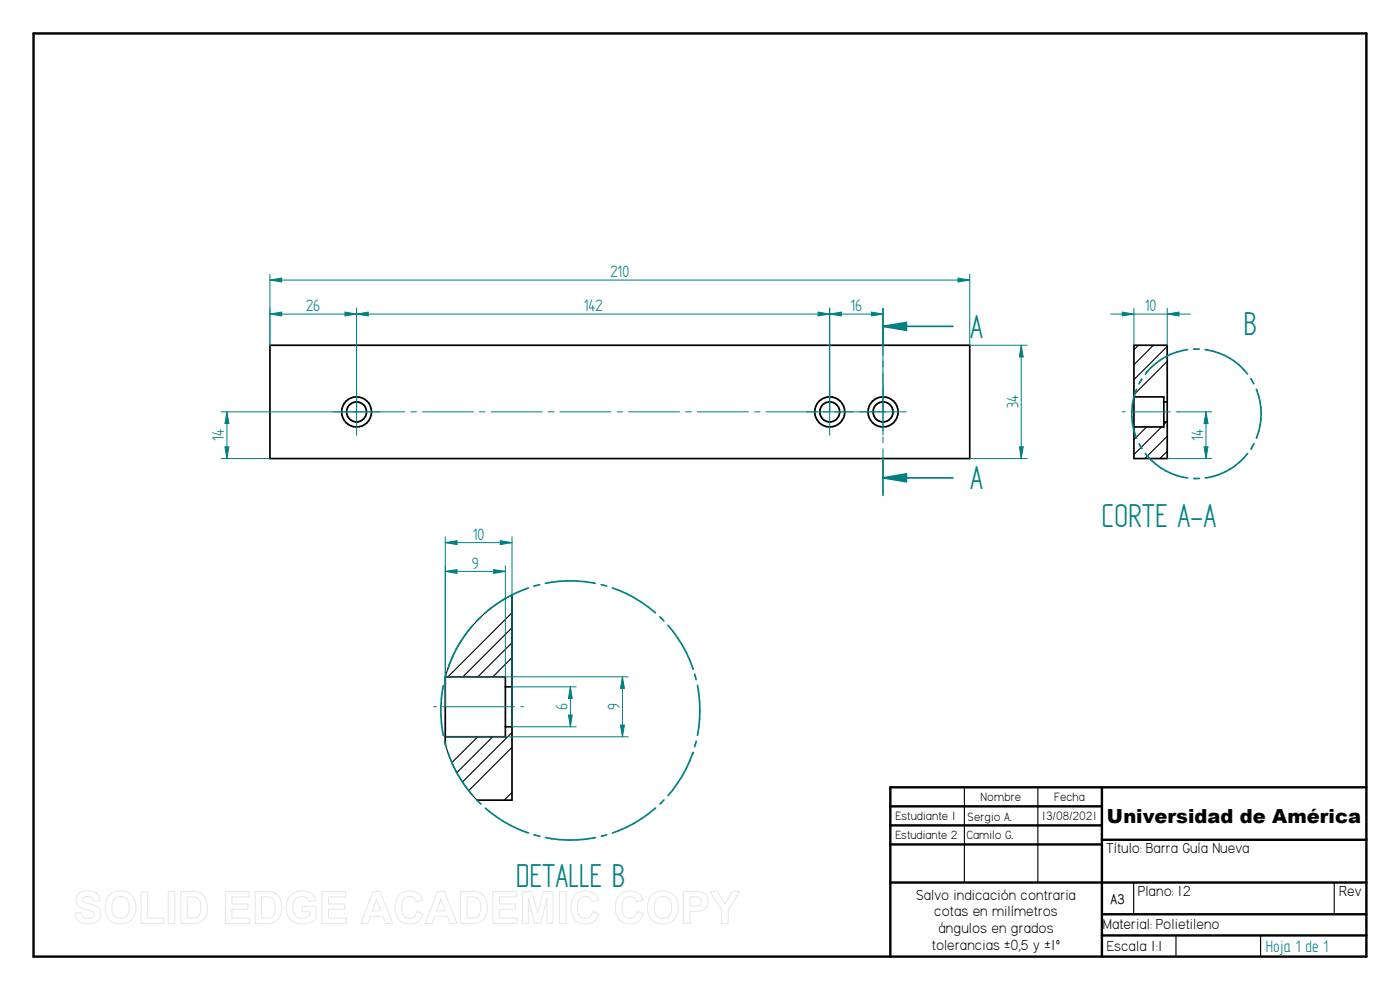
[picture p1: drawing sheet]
<svg xmlns="http://www.w3.org/2000/svg" width="420mm" height="297mm" viewBox="0 0 420 297" stroke-linecap="round" stroke-linejoin="round" font-family="sans-serif">
<path d="M10.1 10h400v277h-400zM330.7 236.2v50.8M410.1 236.2h-142.9v50.8M267.2 241.9h63.5M267.2 247.6h63.5M267.2 253.4h63.5M330.7 252h79.4M267.2 264.8h142.9M330.7 274.3h79.4M330.7 280.7h79.4" fill="none" stroke="#000" stroke-width=".72"/>
<path d="M289.4 236.2v28.6M311.5 236.2v28.6M340.2 264.9v9.4M400.4 264.9v9.4M352.9 280.7v6.3M378.3 280.7v6.3" fill="none" stroke="#000" stroke-width=".34"/>
<g fill="none" stroke="#000" stroke-width=".51">
<path d="M81 103.6h210v34h-210z"/>
<circle cx="107" cy="123.6" r="3"/>
<circle cx="107" cy="123.6" r="4.5"/>
<circle cx="249" cy="123.6" r="3"/>
<circle cx="249" cy="123.6" r="4.5"/>
<circle cx="265" cy="123.6" r="3"/>
<circle cx="265" cy="123.6" r="4.5"/>
</g>
<path d="M81 82.3v21.3M81 84l3.5-.6v1.2zM291 82.3v21.3" fill="none" stroke="#008080" stroke-width=".3"/>
<path d="M81 84l3.5-.6v1.2z" fill="#008080"/>
<path d="M287.5 83.4l3.5 .6-3.5 .6z" fill="none" stroke="#008080" stroke-width=".3"/>
<path d="M287.5 83.4l3.5 .6-3.5 .6z" fill="#008080"/>
<path d="M81 84h210M291 103.6h17.3M291 137.6h17.3M305.9 134.1h1.2l-.6 3.5z" fill="none" stroke="#008080" stroke-width=".3"/>
<path d="M305.9 134.1h1.2l-.6 3.5z" fill="#008080"/>
<path d="M306.5 103.6l.6 3.5h-1.2z" fill="none" stroke="#008080" stroke-width=".3"/>
<path d="M306.5 103.6l.6 3.5h-1.2z" fill="#008080"/>
<path d="M107 116.6v14M249 116.6v14M265 116.6v14M306.5 103.6v34M66.4 123.6h47.6M66.4 137.6h14.6M68.1 123.6l.6 3.5h-1.2zM242 123.6h14M258 123.6h14" fill="none" stroke="#008080" stroke-width=".3"/>
<path d="M68.1 123.6l.6 3.5h-1.2z" fill="#008080"/>
<path d="M67.5 134.1h1.2l-.6 3.5z" fill="none" stroke="#008080" stroke-width=".3"/>
<path d="M67.5 134.1h1.2l-.6 3.5z" fill="#008080"/>
<g fill="none" stroke="#008080" stroke-width=".3">
<path d="M81 92.5v11.1M81 94.2l3.5-.6v1.2zM107 92.5v31.1M68.1 123.6v14M103.5 123.6h.8M106.2 123.6h15.3M123.3 123.6h1.7M126.8 123.6h15.3M143.9 123.6h1.7M147.4 123.6h15.3M164.5 123.6h1.7M168 123.6h15.3"/>
<path d="M185.2 123.6h1.6M188.6 123.6h15.4M205.8 123.6h1.7M209.3 123.6h15.3M226.4 123.6h1.7M229.9 123.6h15.3M247 123.6h1.7M250.5 123.6h15.3M267.6 123.6h.9"/>
</g>
<path d="M81 94.2l3.5-.6v1.2z" fill="#008080"/>
<path d="M103.5 93.6l3.5 .6-3.5 .6z" fill="none" stroke="#008080" stroke-width=".3"/>
<path d="M103.5 93.6l3.5 .6-3.5 .6z" fill="#008080"/>
<path d="M81 94.2h26M107 92.5v31.1M107 94.2l3.5-.6v1.2zM249 92.5v31.1" fill="none" stroke="#008080" stroke-width=".3"/>
<path d="M107 94.2l3.5-.6v1.2z" fill="#008080"/>
<path d="M245.5 93.6l3.5 .6-3.5 .6z" fill="none" stroke="#008080" stroke-width=".3"/>
<path d="M245.5 93.6l3.5 .6-3.5 .6z" fill="#008080"/>
<path d="M107 94.2h142M249 92.5v31.1M249 94.2l3.5-.6v1.2zM265 92.5v31.1" fill="none" stroke="#008080" stroke-width=".3"/>
<path d="M249 94.2l3.5-.6v1.2z" fill="#008080"/>
<path d="M261.5 93.6l3.5 .6-3.5 .6z" fill="none" stroke="#008080" stroke-width=".3"/>
<path d="M261.5 93.6l3.5 .6-3.5 .6z" fill="#008080"/>
<path d="M249 94.2h16M265 97.9v8.7M265 108.4v1.7M265 111.9v17.4M265 131.1v1.7M265 134.6v8.8" fill="none" stroke="#008080" stroke-width=".3"/>
<path d="M286 97.9h-21v5.3M265 138.1v5.3" fill="none" stroke="#008080" stroke-width=".51"/>
<path d="M265 97.9l7-1.1v2.3z" fill="#008080"/>
<path d="M265 97.9l7-1.1v2.3zM265 143.4h21" fill="none" stroke="#008080" stroke-width=".51"/>
<path d="M265 143.4l7-1.2v2.3z" fill="#008080"/>
<path d="M265 92.7v5.2M376.3 133.1l-.8 1.4M378.5 124.2a19.4 19.4 0 0 1-1.4 7.3M265 143.4l7-1.2v2.3zM265 143.4v5.2" fill="none" stroke="#008080" stroke-width=".51"/>
<path d="M341.7 103.6l-1.4 1.3M346.1 103.6l-5.8 5.8M350.3 108.4l-10 10M350.3 103.9l-10 10M344.1 128.1l-3.8 3.8M348.6 128.1l-8.3 8.3M350.1 126.6l-.8 .8M350.3 135.4l-2.2 2.2M350.3 130.9l-6.7 6.7" fill="none" stroke="#000" stroke-width=".34"/>
<path d="M340.3 103.6h10v34h-10zM340.3 119.1h9v9h-9M349.3 120.6h1M349.3 126.6h1" fill="none" stroke="#000" stroke-width=".51"/>
<circle cx="375.5" cy="134.5" r=".25" fill="#008080"/>
<g fill="none" stroke="#008080" stroke-width=".51">
<path d="M341.1 116.8a19.4 19.4 0 0 0 0 14.7M342.7 113.7l-.9 1.5M356.4 104.9a19.1 19.1 0 0 0-12.7 7.4M358.2 104.7h1.7M361.7 104.9a19.2 19.2 0 0 1 12.7 7.3M375.4 113.7l.9 1.4M377.1 116.8v.2a19.4 19.4 0 0 1 1.4 7.2M341.9 133.1l.8 1.5M343.7 136.1a19.1 19.1 0 0 0 12.7 7.3M374.4 136.1a19.1 19.1 0 0 1-12.7 7.3M358.3 143.6h1.6M210 213.2v2.5l-.7 4.9"/>
<path d="M208.9 222.4l-.4 1.6"/>
</g>
<path d="M153.7 197.3l-5.8 5.8M153.7 192.8l-10.3 10.3M153.7 188.3l-14.8 14.8M153.7 183.9l-19.3 19.2M153.7 219.8l-14.9 14.8M143.4 221.1l-7.8 7.7M147.9 221.1l-10.8 10.7M153.7 224.2l-13 13M153.7 237.7l-2.4 2.4" fill="none" stroke="#000" stroke-width=".34"/>
<path d="M153.7 178.5v61.6h-10.6M133.6 203.2v20M133.7 203.1h18v18h-18.1M151.7 206.1h2M151.7 218.1h2" fill="none" stroke="#000" stroke-width=".51"/>
<path d="M153.7 178.5a38.9 38.9 0 0 0-20.1 24.6M133.6 223.3a38.7 38.7 0 0 0 9.5 16.8" fill="none" stroke="#000" stroke-width=".3"/>
<circle cx="208" cy="225.8" r=".25" fill="#008080"/>
<g fill="none" stroke="#008080" stroke-width=".51">
<path d="M158.6 176.4l-.6 .2a38.9 38.9 0 0 0-12.4 7.3M162 175.4l-1.7 .5M163.7 175a36.8 36.8 0 0 1 14.9 0M180.4 175.4l1.7 .5M183.8 176.4a38.3 38.3 0 0 1 12.9 7.5M141.9 187.7a36.8 36.8 0 0 0-7.5 12.9M144.3 185.1l-1.2 1.2M198 185.1l1.3 1.2M200.5 187.6a38.9 38.9 0 0 1 7.5 12.9M133 205.7a38.2 38.2 0 0 0 0 15M133.9 202.3l-.5 1.7M133.4 222.4l.5 1.7"/>
<path d="M134.4 225.8a36.1 36.1 0 0 0 7.5 12.9M208 225.8a38.9 38.9 0 0 1-7.5 12.9M143.1 240.1l1.2 1.2M145.7 242.5a36.9 36.9 0 0 0 12.9 7.4M160.3 250.5l1.7 .4M163.7 251.3a36.7 36.7 0 0 0 15 0M182.1 250.5l-1.6 .4M196.8 242.4l-.3 .2a38.3 38.3 0 0 1-12.7 7.3M199.3 240l-1.2 1.2"/>
</g>
<circle cx="208" cy="200.5" r=".25" fill="#008080"/>
<path d="M208.5 202.3l.4 1.6M209.3 205.7l.7 4.9v2.6" fill="none" stroke="#008080" stroke-width=".51"/>
<path d="M133.6 203.1h54.9M186.2 217.6h1.2l-.6 3.5zM133.6 221.1h54.9" fill="none" stroke="#008080" stroke-width=".3"/>
<path d="M186.2 217.6h1.2l-.6 3.5z" fill="#008080"/>
<path d="M186.8 203.1l.6 3.4h-1.2z" fill="none" stroke="#008080" stroke-width=".3"/>
<path d="M186.8 203.1l.6 3.4h-1.2z" fill="#008080"/>
<path d="M153.7 206.1h19.2M153.7 218.1h19.2M171.2 206.1l.5 3.4h-1.1zM186.8 203.1v18" fill="none" stroke="#008080" stroke-width=".3"/>
<path d="M171.2 206.1l.5 3.4h-1.1z" fill="#008080"/>
<path d="M170.6 214.5h1.1l-.5 3.6z" fill="none" stroke="#008080" stroke-width=".3"/>
<path d="M170.6 214.5h1.1l-.5 3.6z" fill="#008080"/>
<path d="M336.8 123.6h.9M339.5 123.6h11.7M350.3 137.6h13.4M353 123.6h10.7M361.3 134.1h1.2l-.6 3.5zM171.2 206.1v12" fill="none" stroke="#008080" stroke-width=".3"/>
<path d="M361.3 134.1h1.2l-.6 3.5z" fill="#008080"/>
<path d="M361.9 123.6l.6 3.5h-1.2z" fill="none" stroke="#008080" stroke-width=".3"/>
<path d="M361.9 123.6l.6 3.5h-1.2z" fill="#008080"/>
<path d="M361.9 123.6v14M133.6 161.1v50.9M150.1 162.2l3.6 .6-3.6 .6zM153.7 161.1v57" fill="none" stroke="#008080" stroke-width=".3"/>
<path d="M150.1 162.2l3.6 .6-3.6 .6z" fill="#008080"/>
<path d="M133.6 162.8l3.5-.6v1.2z" fill="none" stroke="#008080" stroke-width=".3"/>
<path d="M133.6 162.8l3.5-.6v1.2z" fill="#008080"/>
<path d="M133.6 162.8h20.1M133.6 169.7v33.4M133.6 171.4l3.5-.5v1.1zM151.7 169.7v33.4" fill="none" stroke="#008080" stroke-width=".3"/>
<path d="M133.6 171.4l3.5-.5v1.1z" fill="#008080"/>
<path d="M148.2 170.9l3.5 .5-3.5 .6z" fill="none" stroke="#008080" stroke-width=".3"/>
<path d="M148.2 170.9l3.5 .5-3.5 .6z" fill="#008080"/>
<path d="M336.8 93.6l3.5 .6-3.5 .6zM340.3 92.5v11.1M350.3 92.5v11.1M133.6 171.4h18.1" fill="none" stroke="#008080" stroke-width=".3"/>
<path d="M336.8 93.6l3.5 .6-3.5 .6z" fill="#008080"/>
<path d="M350.3 94.2l3.5-.6v1.2z" fill="none" stroke="#008080" stroke-width=".3"/>
<path d="M350.3 94.2l3.5-.6v1.2z" fill="#008080"/>
<path d="M333.3 94.2h24M130.2 212h.8M132.8 212h21.7M156.3 212h.8" fill="none" stroke="#008080" stroke-width=".3"/>
<g fill="none" stroke="#e6e6e6" stroke-width=".3">
<path d="M23.5 268.3a4.5 4.5 0 0 1 6.2 .6l.3 1.4-1.9 .1a1.83 1.83 0 0 0-1.5-1.4 1.83 1.83 0 0 0-1.9 .9v.2a3.3 3.3 0 0 0 2.6 1.2 2.99 2.99 0 0 1 3 3.1 2.99 2.99 0 0 1-3.4 2.8 3.6 3.6 0 0 1-4.4-3.3l1.8-.1a2.1 2.1 0 0 0 1.8 1.8 2.1 2.1 0 0 0 2.3-1.3 1.39 1.39 0 0 0-1.5-1.2 5.4 5.4 0 0 1-3.8-1.9 2.66 2.66 0 0 1 .4-2.9zM32.9 268.6a4.8 4.8 0 0 1 5.8-.6 4.8 4.8 0 0 1 2 5.5 4.7 4.7 0 0 1-5.7 3.6 4.7 4.7 0 0 1-3.4-5.9l.4-1.3zM34.3 269.8a2.67 2.67 0 0 1 3.2-.5 2.67 2.67 0 0 1 1.3 2.9 2.7 2.7 0 0 1-2.6 3.4 2.7 2.7 0 0 1-2.6-3.4l.2-1.6zM42.4 267.6h1.9v7.9h4.8v1.6h-6.7zM50.5 267.5h1.9v9.6h-1.9zM54.3 267.5h3.5a4 4 0 0 1 4.4 4.4 4.2 4.2 0 0 1-4.3 5.2h-3.6zM56.2 269.1a4.5 4.5 0 0 1 3.3 .5 4.9 4.9 0 0 1-.2 5.5l-1 .3-2.1 .1zM67.6 267.5h7.1v1.6h-5.1v2.1h4.8v1.6h-4.8v2.7h5.3v1.6h-7.3zM76.6 267.5h3.5a4 4 0 0 1 4.5 4.4 4.2 4.2 0 0 1-4.4 5.2h-3.6zM78.5 269.1a4.5 4.5 0 0 1 3.3 .5 4.9 4.9 0 0 1-.2 5.5l-1 .3-2.1 .1zM87.1 268.7a5.1 5.1 0 0 1 7.1 .1l.6 1.4-1.9 .3a2.65 2.65 0 0 0-3.3-1.4 2.65 2.65 0 0 0-1.7 3.1 2.97 2.97 0 0 0 1.5 3.1 2.97 2.97 0 0 0 3.5-.6v-1.1h-2.2v-1.7h4.2v3.9a5.7 5.7 0 0 1-8.2-.6 5.8 5.8 0 0 1 .4-6.5zM96.6 267.5h7.1v1.6h-5.1v2.1h4.8v1.6h-4.8v2.7h5.3v1.6h-7.3z"/>
<path d="M112 267.5h2.1l3.7 9.6h-2.1l-.8-2.2h-3.7l-.8 2.2h-2.1zM113 269.7l1.3 3.6h-2.6zM119.8 268.6a4.2 4.2 0 0 1 7.1 1.5l-1.9 .5a2.25 2.25 0 0 0-2.7-1.6 2.25 2.25 0 0 0-1.7 2.6 3.4 3.4 0 0 0 1.5 3.9 2.25 2.25 0 0 0 3-1.9l1.8 .6a4.3 4.3 0 0 1-5 2.9 4.3 4.3 0 0 1-3.3-4.7l.4-2.4zM131.3 267.5h2.1l3.7 9.6h-2.1l-.8-2.2h-3.7l-.8 2.2h-2.1zM132.3 269.7l1.3 3.6h-2.5zM138.2 267.5h3.6a4 4 0 0 1 4.4 4.4 4.2 4.2 0 0 1-4.4 5.2h-3.6zM140.2 269.1a4.5 4.5 0 0 1 3.3 .5 4.9 4.9 0 0 1-.2 5.5l-1 .3-2.1 .1zM147.9 267.5h7.1v1.6h-5.2v2.1h4.9v1.6h-4.9v2.7h5.4v1.6h-7.3zM156.8 267.5h2.9l1.7 6.5 1.7-6.5h2.9v9.6h-1.8v-7.6l-1.9 7.6h-1.9l-1.8-7.6v7.6h-1.8zM167.9 267.5h2v9.6h-2zM172.5 268.6a4.2 4.2 0 0 1 7.1 1.5l-1.9 .5a2.25 2.25 0 0 0-2.6-1.6 2.25 2.25 0 0 0-1.8 2.6 3.4 3.4 0 0 0 1.6 3.9 2.25 2.25 0 0 0 3-1.9l1.8 .6a4.3 4.3 0 0 1-5 2.9 4.3 4.3 0 0 1-3.4-4.7l.4-2.4zM185.9 268.6a4.2 4.2 0 0 1 7.1 1.5l-1.9 .5a2.25 2.25 0 0 0-2.7-1.6 2.25 2.25 0 0 0-1.7 2.6 3.4 3.4 0 0 0 1.6 3.9 2.25 2.25 0 0 0 3-1.9l1.8 .6a4.3 4.3 0 0 1-5 2.9 4.3 4.3 0 0 1-3.4-4.7l.4-2.4z"/>
<path d="M195.7 268.6a4.8 4.8 0 0 1 5.8-.6 4.8 4.8 0 0 1 2 5.5 4.7 4.7 0 0 1-5.8 3.6 4.7 4.7 0 0 1-3.3-5.9l.4-1.3zM197.1 269.8a2.67 2.67 0 0 1 3.1-.5 2.67 2.67 0 0 1 1.4 2.9 2.7 2.7 0 0 1-2.6 3.4 2.7 2.7 0 0 1-2.7-3.4l.3-1.6zM205.1 267.5h3.1a3.6 3.6 0 0 1 3.9 1.4 3.1 3.1 0 0 1-.1 3.3 3.1 3.1 0 0 1-3.2 1.3h-1.7v3.6h-2zM207.1 269.1a3.9 3.9 0 0 1 3.1 .5 1.44 1.44 0 0 1 0 1.7 1.44 1.44 0 0 1-1.5 .6h-1.6zM213.1 267.5h2.2l2.3 3.7 2.2-3.7h2.2l-3.5 5.5v4.1h-1.9v-4.1z"/>
</g>
<g font-size="11.3" fill="#008080">
<text x="291.1" y="101.4">A</text>
<text x="373.2" y="100.6">B</text>
<text x="291.1" y="146.9">A</text>
<text x="330.6" y="158.1">CORTE A-A</text>
<text x="154.8" y="266.1">DETALLE B</text>
</g>
<text font-size="5.8" x="332.2" y="247.1">Universidad de América</text>
<g font-size="5.6" fill="#008080">
<text x="183.2" y="83.1">210</text>
<text x="91.9" y="93.3">26</text>
<text x="175.2" y="93.3">142</text>
<text x="255.2" y="93.3">16</text>
<text x="343.6" y="93.3">10</text>
<text x="305.6" y="122.6" transform="rotate(-90 305.6 122.6)">34</text>
<text x="67.2" y="132.3" transform="rotate(-90 67.2 132.3)">14</text>
<text x="361.1" y="132.3" transform="rotate(-90 361.1 132.3)">14</text>
<text x="141.9" y="162">10</text>
<text x="141.6" y="170.6">9</text>
<text x="170.3" y="213.1" transform="rotate(-90 170.3 213.1)">6</text>
<text x="185.9" y="213.1" transform="rotate(-90 185.9 213.1)">9</text>
<text x="379.8" y="285.6">Hoja 1 de 1</text>
</g>
<g font-size="4.9">
<text x="332" y="256">Título: Barra Guía Nueva</text>
<text x="274.9" y="269.9">Salvo indicación contraria</text>
<text x="341.5" y="268.8">Plano: 12</text>
<text x="401.9" y="268.8">Rev</text>
<text x="280.4" y="274.9">cotas en milímetros</text>
<text x="281.6" y="280">ángulos en grados</text>
<text x="331" y="278.7">Material: Polietileno</text>
<text x="279.6" y="284.9">tolerancias ±0,5 y ±1º</text>
<text x="332.2" y="285.4">Escala 1:1</text>
</g>
<text font-size="4.7" x="333.2" y="271.1">A3</text>
<g font-size="4.1">
<text x="294.3" y="240.4">Nombre</text>
<text x="312.7" y="246">13/08/2021</text>
<text x="316.4" y="240.4">Fecha</text>
<text x="268.7" y="246.1">Estudiante 1</text>
<text x="268.7" y="251.8">Estudiante 2</text>
<text x="290" y="251.7">Camilo G.</text>
<text x="290.4" y="246.4">Sergio A.</text>
</g>
</svg>
